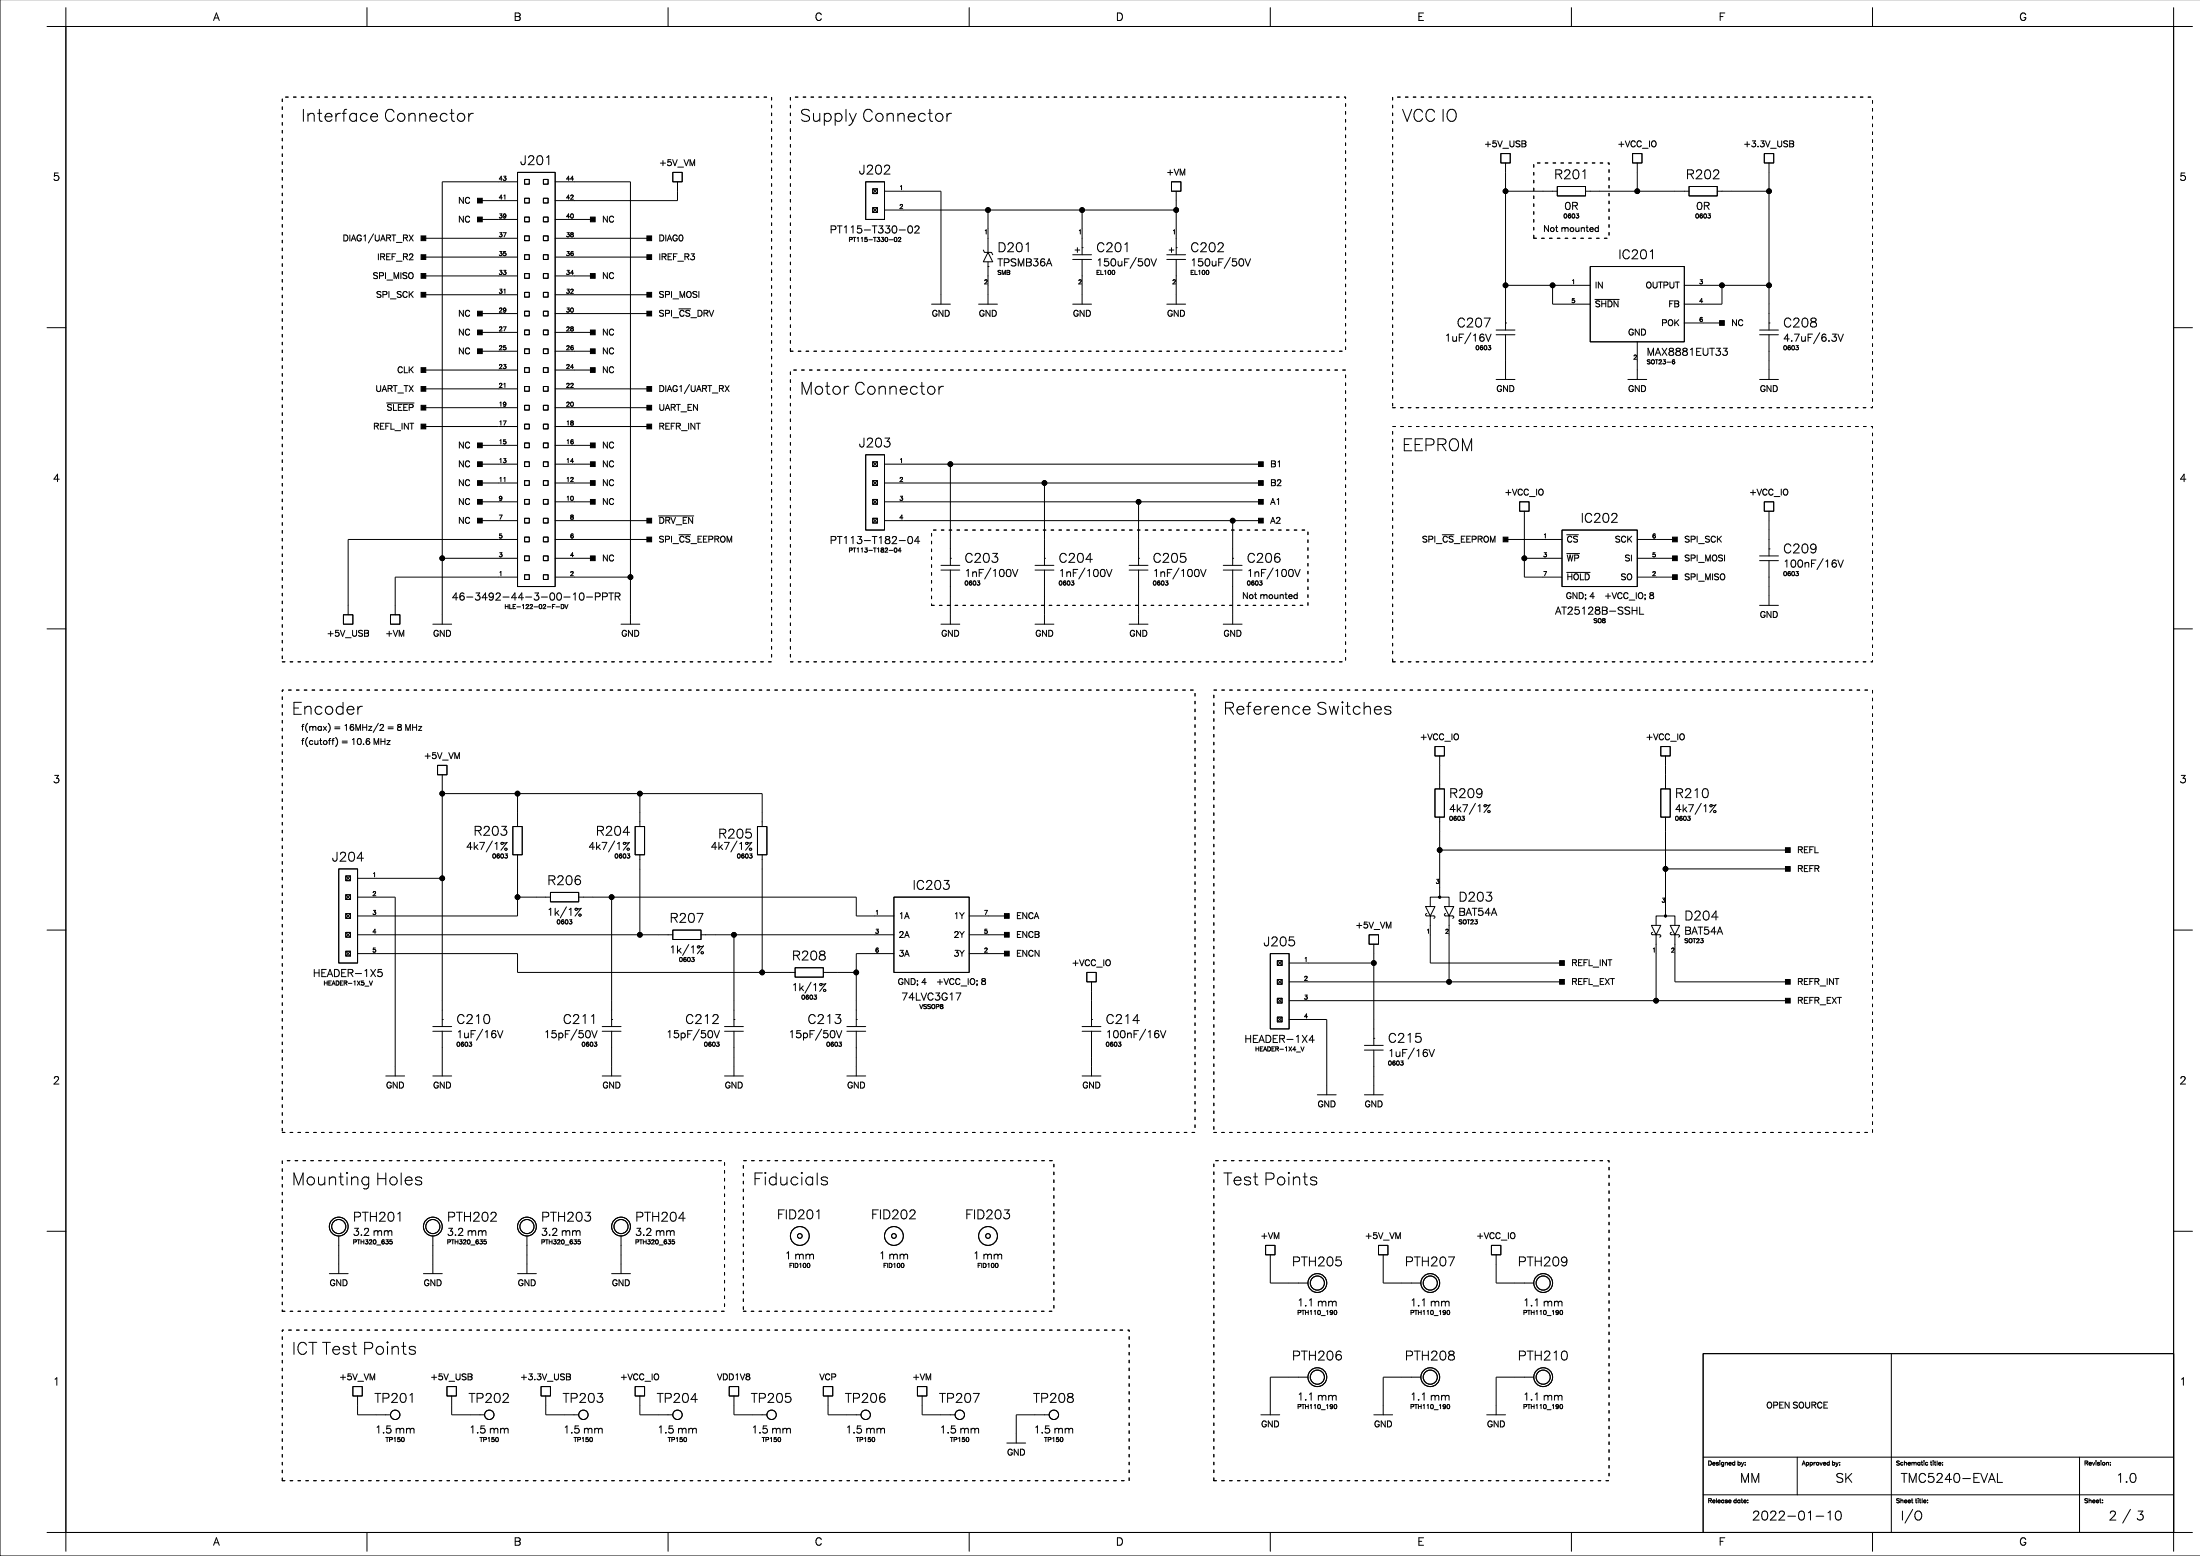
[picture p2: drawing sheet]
<svg xmlns="http://www.w3.org/2000/svg" width="594mm" height="420mm" viewBox="0 0 594 420" stroke-linecap="round" stroke-linejoin="round" font-family="sans-serif">
<g fill="none" stroke="#000" stroke-width=".27">
<path d="M0 -.1v419.9h593.8M17.8 7.1h568.8v406.4h-568.8zM17.8 2.1v5h-5.1M99 2.1v5M180.3 2.1v5M261.6 2.1v5M342.8 2.1v5M424.1 2.1v5M505.3 2.1v5M586.6 2.1v5h5.1M129.5 59.2h10.2M129.5 54.1h10.2"/>
<path d="M139.7 46.5h10.1v111.7h-10.1zM139.7 49h-20.3v119.4M141.6 58.6h1.2v1.2h-1.2zM141.6 53.5h1.2v1.3h-1.2zM141.6 48.4h1.2v1.3h-1.2zM146.7 58.6h1.2v1.2h-1.2zM146.7 53.5h1.2v1.3h-1.2zM146.7 48.4h1.2v1.3h-1.2zM149.8 49h20.3v119.4M149.8 59.2h10.2M181.6 46.5h2.5v2.5h-2.5zM182.8 49v5.1h-33"/>
<path d="M233.6 49.1h5.1v10.1h-5.1zM235.5 51h1.3v1.2h-1.3zM235.5 56h1.3v1.3h-1.3zM235.5 51l1.3 1.2M235.5 56l1.3 1.3M236.8 51l-1.3 1.2M236.8 56l-1.3 1.3M238.7 51.6h15.2v30.5M238.7 56.7h78.7M266.6 56.7v11.4l-1.2 2.5h2.5l-1.3-2.5M292 56.7v12M316.2 49.1h2.5v2.5h-2.5z"/>
<path d="M317.4 51.6v17.1M405 41.4h2.6v2.6h-2.6zM406.3 51.6h14M406.3 44v45M420.3 50.3h7.6v2.6h-7.6zM427.9 51.6h27.9M440.6 41.4h2.5v2.6h-2.5zM441.9 44v7.6M455.8 50.3h7.6v2.6h-7.6zM463.4 51.6h14M476.1 41.4h2.6v2.6h-2.6zM477.4 44v45"/>
<path d="M114.3 69.4h25.4M114.3 74.4h25.4M114.3 64.3h25.4M114.3 79.5h25.4M141.6 78.9h1.2v1.3h-1.2zM141.6 73.8h1.2v1.3h-1.2zM141.6 68.7h1.2v1.3h-1.2zM141.6 63.7h1.2v1.2h-1.2zM146.7 78.9h1.2v1.3h-1.2zM146.7 73.8h1.2v1.3h-1.2zM146.7 68.7h1.2v1.3h-1.2zM146.7 63.7h1.2v1.2h-1.2z"/>
<path d="M149.8 69.4h25.4M149.8 74.4h10.2M149.8 64.3h25.4M149.8 79.5h25.4M265.4 67.5l.3 .6h1.9l.3 .6M266.6 71.9h.1M266.6 70.6v11.5M289.5 70h5.1M289.5 68.7h5.1M290.1 67.5h1.3M290.8 66.8v1.3M292 66.8h.1"/>
<path d="M292 70v12.1M306.6 69.5l-1.6 2.9M314.9 70h5.1M314.9 68.7h5.1M315.5 67.5h1.3M316.2 66.8v1.3M317.4 66.8h.1M317.4 70v12.1M332 69.5l-1.6 2.9M406.3 77h22.9M419 77v5.1h10.2M429.2 71.9h25.4v20.3h-25.4z"/>
<path d="M454.6 77h22.8M464.7 77v5.1h-10.1M12.7 88.4h5.1M114.3 99.8h25.4M129.5 94.8h10.2M129.5 89.7h10.2M129.5 84.6h10.2M141.6 99.2h1.2v1.3h-1.2zM141.6 94.1h1.2v1.3h-1.2zM141.6 89h1.2v1.3h-1.2zM141.6 84h1.2v1.2h-1.2zM146.7 99.2h1.2v1.3h-1.2z"/>
<path d="M146.7 94.1h1.2v1.3h-1.2zM146.7 89h1.2v1.3h-1.2zM146.7 84h1.2v1.2h-1.2zM149.8 94.8h10.2M149.8 89.7h10.2M149.8 84.6h25.4M149.8 99.8h10.2M251.4 82.1h5.1M264.1 82.1h5.1M289.5 82.1h5.1M314.9 82.1h5.1M397 89.8l-1.7 2.9"/>
<path d="M403.8 90.3h5M403.8 89h5M406.3 87.1h.1M406.3 90.3v12.1M430.4 80.8h6.6M441.9 92.2v10.2M454.6 87.1h10.1M474.9 90.3h5.1M474.9 89h5.1M477.4 87.1h.1M477.4 90.3v12.1M491.1 89.8l-1.7 2.9"/>
<path d="M586.6 88.4h5.1M104.3 108.7h7.4M114.3 110h25.4M114.3 104.9h25.4M114.3 115.1h25.4M141.6 119.5h1.2v1.3h-1.2zM141.6 114.4h1.2v1.3h-1.2zM141.6 109.4h1.2v1.2h-1.2zM141.6 104.3h1.2v1.3h-1.2zM146.7 119.5h1.2v1.3h-1.2zM146.7 114.4h1.2v1.3h-1.2zM146.7 109.4h1.2v1.2h-1.2z"/>
<path d="M146.7 104.3h1.2v1.3h-1.2zM149.8 110h25.4M149.8 104.9h25.4M149.8 115.1h25.4M403.8 102.4h5M439.3 102.4h5.1M474.9 102.4h5.1M129.5 125.2h10.2M129.5 120.2h10.2M129.5 130.3h10.2M129.5 135.4h10.2M141.6 139.8h1.2v1.3h-1.2z"/>
<path d="M141.6 134.8h1.2v1.2h-1.2zM141.6 129.7h1.2v1.2h-1.2zM141.6 124.6h1.2v1.3h-1.2zM146.7 139.8h1.2v1.3h-1.2zM146.7 134.8h1.2v1.2h-1.2zM146.7 129.7h1.2v1.2h-1.2zM146.7 124.6h1.2v1.3h-1.2zM149.8 125.2h10.2M149.8 120.2h10.2M149.8 130.3h10.2M149.8 135.4h10.2M177.8 139.2h9.4"/>
<path d="M233.6 122.7h5.1v20.3h-5.1zM235.5 124.6h1.3v1.3h-1.3zM235.5 129.7h1.3v1.2h-1.3zM235.5 134.8h1.3v1.2h-1.3zM235.5 139.8h1.3v1.3h-1.3zM235.5 124.6l1.3 1.3M235.5 129.7l1.3 1.2M235.5 134.8l1.3 1.2M235.5 139.8l1.3 1.3M236.8 124.6l-1.3 1.3M236.8 129.7l-1.3 1.2M236.8 134.8l-1.3 1.2"/>
<path d="M236.8 139.8l-1.3 1.3M238.7 125.2h101.6M238.7 130.3h101.6M238.7 135.4h101.6M256.5 125.2v27.3M281.9 130.3v22.2M307.3 135.4v17.1M410.1 135.4h2.6v2.5h-2.6zM411.4 137.9v17.8h10.1M476.1 135.4h2.6v2.5h-2.6zM477.4 137.9v12.1M119.4 150.6h20.3"/>
<path d="M129.5 140.5h10.2M139.7 155.7h-33v10.2M139.7 145.5h-45.7v20.4M141.6 155.1h1.2v1.2h-1.2zM141.6 150h1.2v1.3h-1.2zM141.6 144.9h1.2v1.3h-1.2zM146.7 155.1h1.2v1.2h-1.2zM146.7 150h1.2v1.3h-1.2zM146.7 144.9h1.2v1.3h-1.2zM149.8 155.7h20.3M149.8 140.5h25.4M149.8 145.5h25.4"/>
<path d="M149.8 150.6h10.2M238.7 140.5h101.6M253.9 153.8h5.1M253.9 152.5h5.1M256.5 150.6h.1M256.5 153.8v14.6M267.4 153.3l-1.7 2.9M279.3 153.8h5.1M279.3 152.5h5.1M281.9 150.6h.1M281.9 153.8v14.6M292.8 153.3l-1.7 2.9"/>
<path d="M304.7 153.8h5.1M304.7 152.5h5.1M307.3 150.6h.1M307.3 153.8v14.6M318.2 153.3l-1.7 2.9M330.1 153.8h5.1M330.1 152.5h5.1M332.7 150.6h.1M332.7 140.5v12M332.7 153.8v14.6M343.6 153.3l-1.7 2.9M406.3 145.5h15.2"/>
<path d="M411.4 150.6h10.1M421.5 143h20.4v15.2h-20.4zM422.8 154.4h6.3M441.9 155.7h10.1M441.9 145.5h10.1M441.9 150.6h10.1M474.9 151.3h5.1M474.9 150h5.1M477.4 148.1h.1M477.4 151.3v12M492 150.7l-1.6 3M12.7 169.7h5.1"/>
<path d="M92.7 165.9h2.5v2.5h-2.5zM105.4 165.9h2.5v2.5h-2.5zM116.8 168.4h5.1M167.6 168.4h5.1M253.9 168.4h5.1M279.3 168.4h5.1M304.7 168.4h5.1M330.1 168.4h5.1M474.9 163.3h5.1M586.6 169.7h5.1M118.1 206.5h2.5v2.5h-2.5zM119.4 209v68"/>
<path d="M119.4 214.1h86.3v8.9M139.7 214.1v8.9M172.7 214.1v8.9M387.3 201.4h2.5v2.6h-2.5zM387.3 212.8h2.5v7.7h-2.5zM388.5 204v8.8M398.2 216.7l-1.7 3M448.2 201.4h2.5v2.6h-2.5zM448.2 212.8h2.5v7.7h-2.5zM449.5 204v8.8M459.1 216.7l-1.6 3M91.4 234.4h5.1v25.4h-5.1z"/>
<path d="M93.3 236.3h1.3v1.3h-1.3zM93.3 236.3l1.3 1.3M94.6 236.3l-1.3 1.3M96.5 237h22.9M132.9 226.9l-1.7 3M138.4 223h2.5v7.6h-2.5zM139.7 230.6v16.5h-43.2M165.9 226.9l-1.7 3M171.4 223h2.6v7.6h-2.6zM172.7 230.6v21.6M198.9 226.9l-1.7 3M204.4 223h2.6v7.6h-2.6z"/>
<path d="M205.7 230.6v31.8M388.5 220.5v21.5M388.5 229.3h94M449.5 220.5v26.6M449.5 234.4h33M12.7 250.9h5.1M93.3 241.4h1.3v1.3h-1.3zM93.3 246.5h1.3v1.3h-1.3zM93.3 251.6h1.3v1.2h-1.3zM93.3 256.6h1.3v1.3h-1.3zM93.3 241.4l1.3 1.3M93.3 246.5l1.3 1.3"/>
<path d="M93.3 251.6l1.3 1.2M93.3 256.6l1.3 1.3M94.6 241.4l-1.3 1.3M94.6 246.5l-1.3 1.3M94.6 251.6l-1.3 1.2M94.6 256.6l-1.3 1.3M96.5 242h10.2v48.3M96.5 252.2h85.1M96.5 257.3h43.2v5.1h74.9M139.7 242h8.9M148.6 240.8h7.6v2.5h-7.6zM152.9 244.7l-1.7 2.9"/>
<path d="M156.2 242h74.9v5.1h10.1M165.1 242v35M181.6 250.9h7.6v2.6h-7.6zM185.9 254.8l-1.7 3M189.2 252.2h52M198.1 252.2v24.8M241.2 242h20.4v20.4h-20.4zM241.2 257.3h-10.1v19.7M261.6 247.1h10.1M261.6 252.2h10.1M261.6 257.3h10.1M342.8 257.3h5.1v20.3h-5.1z"/>
<path d="M344.7 259.2h1.3v1.3h-1.3zM344.7 259.2l1.3 1.3M346 259.2l-1.3 1.3M347.9 259.8h22.9M369.5 252.2h2.5v2.5h-2.5zM370.8 254.7v27.3M385.1 246.5l-.4 .3 .2 .3 2.2 .1 .1 .4-.2 .1M386 247.1l1.3-2.5h-2.6l1.3 2.5v12.7h35.5M386 244.6v-2.6h5.1v2.6M388.5 242h.1M390.1 246.5l-.3 .3 .2 .3 2.2 .1 .1 .4-.3 .1M391.1 247.1l1.2-2.5h-2.5l1.3 2.5v17.8"/>
<path d="M446 251.6l-.3 .3 .1 .3h2.3l.1 .5-.3 .1M446.9 252.2l1.3-2.5h-2.5l1.2 2.5v17.8M446.9 249.7v-2.6h5.1v2.6M449.5 247.1h.1M451.1 251.6l-.3 .1 .1 .5h2.2l.1 .5-.2 .1M452 252.2l1.3-2.5h-2.6l1.3 2.5v12.7h30.5M586.6 250.9h5.1M116.8 278.2h5.1M116.8 277h5.1M119.4 275.1h.1M119.4 278.2v12.1M130.3 277.7l-1.7 2.9"/>
<path d="M162.5 278.2h5.1M162.5 277h5.1M165.1 275.1h.1M165.1 278.2v12.1M195.5 278.2h5.1M195.5 277h5.1M198.1 275.1h.1M198.1 278.2v12.1M214.6 261.1h7.6v2.5h-7.6zM218.9 265l-1.7 2.9M222.2 262.4h8.9M228.5 278.2h5.1"/>
<path d="M228.5 277h5.1M231.1 275.1h.1M231.1 278.2v12.1M292 278.2h5.1M292 277h5.1M293.3 262.4h2.5v2.5h-2.5zM294.6 275.1h.1M294.6 264.9v12.1M294.6 278.2v12.1M309.2 277.7l-1.7 2.9M344.7 264.3h1.3v1.2h-1.3zM344.7 269.3h1.3v1.3h-1.3z"/>
<path d="M344.7 274.4h1.3v1.3h-1.3zM344.7 264.3l1.3 1.2M344.7 269.3l1.3 1.3M344.7 274.4l1.3 1.3M346 264.3l-1.3 1.2M346 269.3l-1.3 1.3M346 274.4l-1.3 1.3M347.9 264.9h73.6M347.9 270h134.6M347.9 275.1h10.2v20.3M104.1 290.3h5.1M116.8 290.3h5.1"/>
<path d="M162.5 290.3h5.1M195.5 290.3h5.1M228.5 290.3h5.1M292 290.3h5.1M355.5 295.4h5.1M368.2 295.4h5.1M368.2 283.3h5.1M368.2 282h5.1M370.8 280.1h.1M370.8 283.3v12.1M381.7 282.8l-1.7 2.9M12.7 332.2h5.1"/>
<path d="M91.4 333.5v10.1M116.8 333.5v10.1M142.2 333.5v10.1M167.6 333.5v10.1M215.9 333.5h.1M241.2 333.5h.1M266.6 333.5h.1M341.6 336h2.5v2.5h-2.5zM342.8 338.5v7.7h10.2M372 336h2.6v2.5h-2.6zM373.3 338.5v7.7h10.2M402.5 336h2.5v2.5h-2.5z"/>
<path d="M403.8 338.5v7.7h10.1M586.6 332.2h5.1M88.9 343.6h5.1M114.3 343.6h5.1M139.7 343.6h5M165.1 343.6h5M355.5 346.2h.1M386 346.2h.1M416.5 346.2h.1M95.2 374.1h2.6v2.5h-2.6zM96.5 376.6v5.1h8.9M120.6 374.1h2.6v2.5h-2.6z"/>
<path d="M121.9 376.6v5.1h8.9M146 374.1h2.6v2.5h-2.6zM147.3 376.6v5.1h8.9M171.4 374.1h2.6v2.5h-2.6zM172.7 376.6v5.1h8.9M196.8 374.1h2.5v2.5h-2.5zM198.1 376.6v5.1h8.9M222.2 374.1h2.5v2.5h-2.5zM223.5 376.6v5.1h8.9M247.6 374.1h2.5v2.5h-2.5zM248.9 376.6v5.1h8.9M353 371.6h-10.2v10.1"/>
<path d="M355.5 371.6h.1M383.5 371.6h-10.2v10.1M386 371.6h.1M413.9 371.6h-10.1v10.1M416.5 371.6h.1M459.6 365.2h127v48.3h-127zM510.4 365.2v48.3M106.7 381.7h.1M132.1 381.7h.1M157.4 381.7h.1M182.8 381.7h.1M208.2 381.7h.1"/>
<path d="M233.6 381.7h.1M259 381.7h.1M271.7 389.3h5.1M283.1 381.7h-8.8v7.6M284.4 381.7h.1M340.3 381.7h5.1M370.8 381.7h5M401.2 381.7h5.1M459.6 393.1h127M485 393.1v10.2M561.2 393.1v20.4M12.7 413.5h5.1v5"/>
<path d="M99 413.5v5M180.3 413.5v5M261.6 413.5v5M342.8 413.5v5M424.1 413.5v5M459.6 403.3h127M505.3 413.5v5M516.2 407.2l-2.1 3.7M574.9 407.2l-2 3.7M591.7 413.5h-5.1v5"/>
<circle cx="266.6" cy="56.7" r=".63"/>
<circle cx="292" cy="56.7" r=".63"/>
<circle cx="317.4" cy="56.7" r=".63"/>
<circle cx="406.3" cy="51.6" r=".63"/>
<circle cx="441.9" cy="51.6" r=".63"/>
<circle cx="477.4" cy="51.6" r=".63"/>
<circle cx="406.3" cy="77" r=".63"/>
<circle cx="419" cy="77" r=".63"/>
<circle cx="464.7" cy="77" r=".63"/>
<circle cx="477.4" cy="77" r=".63"/>
<circle cx="256.5" cy="125.2" r=".63"/>
<circle cx="281.9" cy="130.3" r=".63"/>
<circle cx="307.3" cy="135.4" r=".63"/>
<circle cx="119.4" cy="150.6" r=".63"/>
<circle cx="170.1" cy="155.7" r=".63"/>
<circle cx="332.7" cy="140.5" r=".63"/>
<circle cx="411.4" cy="150.6" r=".63"/>
<circle cx="119.4" cy="214.1" r=".63"/>
<circle cx="139.7" cy="214.1" r=".63"/>
<circle cx="172.7" cy="214.1" r=".63"/>
<circle cx="119.4" cy="237" r=".63"/>
<circle cx="388.5" cy="229.3" r=".63"/>
<circle cx="449.5" cy="234.4" r=".63"/>
<circle cx="139.7" cy="242" r=".63"/>
<circle cx="165.1" cy="242" r=".63"/>
<circle cx="172.7" cy="252.2" r=".63"/>
<circle cx="198.1" cy="252.2" r=".63"/>
<circle cx="370.8" cy="259.8" r=".63"/>
<circle cx="388.5" cy="242" r=".25"/>
<circle cx="449.5" cy="247.1" r=".25"/>
<circle cx="205.7" cy="262.4" r=".63"/>
<circle cx="231.1" cy="262.4" r=".63"/>
<circle cx="391.1" cy="264.9" r=".63"/>
<circle cx="446.9" cy="270" r=".63"/>
<circle cx="91.4" cy="330.9" r="2.54"/>
<circle cx="91.4" cy="330.9" r="1.9"/>
<circle cx="116.8" cy="330.9" r="1.9"/>
<circle cx="116.8" cy="330.9" r="2.54"/>
<circle cx="142.2" cy="330.9" r="1.9"/>
<circle cx="142.2" cy="330.9" r="2.54"/>
<circle cx="167.6" cy="330.9" r="2.54"/>
<circle cx="167.6" cy="330.9" r="1.9"/>
<circle cx="215.9" cy="333.5" r=".63"/>
<circle cx="215.9" cy="333.5" r="2.54"/>
<circle cx="241.2" cy="333.5" r=".63"/>
<circle cx="241.2" cy="333.5" r="2.54"/>
<circle cx="266.6" cy="333.5" r=".63"/>
<circle cx="266.6" cy="333.5" r="2.54"/>
<circle cx="355.5" cy="346.2" r="1.9"/>
<circle cx="355.5" cy="346.2" r="2.54"/>
<circle cx="386" cy="346.2" r="2.54"/>
<circle cx="386" cy="346.2" r="1.9"/>
<circle cx="416.5" cy="346.2" r="2.54"/>
<circle cx="416.5" cy="346.2" r="1.9"/>
<circle cx="355.5" cy="371.6" r="1.9"/>
<circle cx="355.5" cy="371.6" r="2.54"/>
<circle cx="386" cy="371.6" r="2.54"/>
<circle cx="386" cy="371.6" r="1.9"/>
<circle cx="416.5" cy="371.6" r="2.54"/>
<circle cx="416.5" cy="371.6" r="1.9"/>
<circle cx="106.7" cy="381.7" r="1.27"/>
<circle cx="132" cy="381.7" r="1.27"/>
<circle cx="157.4" cy="381.7" r="1.27"/>
<circle cx="182.8" cy="381.7" r="1.27"/>
<circle cx="208.2" cy="381.7" r="1.27"/>
<circle cx="233.6" cy="381.7" r="1.27"/>
<circle cx="259" cy="381.7" r="1.27"/>
<circle cx="284.4" cy="381.7" r="1.27"/>
</g>
<g fill="none" stroke="#000" stroke-width=".27" stroke-dasharray=".7 1.4">
<path d="M76.2 26.2h132v152.4h-132zM213.3 26.2h149.8v68.6h-149.8zM375.8 26.2h129.5v83.8h-129.5zM413.9 44h20.3v20.3h-20.3zM213.3 99.8h149.8v78.8h-149.8zM375.8 115.1h129.5v63.5h-129.5zM251.4 143h101.6v20.3h-101.6zM76.2 186.2h246.3v119.3h-246.3zM327.6 186.2h177.7v119.3h-177.7zM76.2 313.1h119.3v40.7h-119.3zM200.6 313.1h83.8v40.7h-83.8zM327.6 313.1h106.6v86.4h-106.6z"/>
<path d="M76.2 358.9h228.5v40.6h-228.5z"/>
</g>
<g fill="#000" stroke="#000" stroke-width=".27">
<path d="M128.9 58.6h1.2v1.2h-1.2z" fill-rule="evenodd"/>
<path d="M128.9 53.5h1.2v1.3h-1.2z" fill-rule="evenodd"/>
<path d="M159.3 58.6h1.3v1.2h-1.3z" fill-rule="evenodd"/>
<path d="M113.6 68.7h1.3v1.3h-1.3z" fill-rule="evenodd"/>
<path d="M113.6 63.7h1.3v1.2h-1.3z" fill-rule="evenodd"/>
<path d="M113.6 73.8h1.3v1.3h-1.3z" fill-rule="evenodd"/>
<path d="M159.3 73.8h1.3v1.3h-1.3z" fill-rule="evenodd"/>
<path d="M174.6 68.7h1.3v1.3h-1.3z" fill-rule="evenodd"/>
<path d="M174.6 63.7h1.3v1.2h-1.3z" fill-rule="evenodd"/>
<path d="M113.6 78.9h1.3v1.3h-1.3z" fill-rule="evenodd"/>
<path d="M128.9 94.1h1.2v1.3h-1.2z" fill-rule="evenodd"/>
<path d="M128.9 89h1.2v1.3h-1.2z" fill-rule="evenodd"/>
<path d="M128.9 84h1.2v1.2h-1.2z" fill-rule="evenodd"/>
<path d="M159.3 89h1.3v1.3h-1.3z" fill-rule="evenodd"/>
<path d="M159.3 94.1h1.3v1.3h-1.3z" fill-rule="evenodd"/>
<path d="M174.6 78.9h1.3v1.3h-1.3z" fill-rule="evenodd"/>
<path d="M174.6 84h1.3v1.2h-1.3z" fill-rule="evenodd"/>
<path d="M464.1 86.5h1.2v1.3h-1.2z" fill-rule="evenodd"/>
<path d="M113.6 109.4h1.3v1.2h-1.3z" fill-rule="evenodd"/>
<path d="M113.6 104.3h1.3v1.3h-1.3z" fill-rule="evenodd"/>
<path d="M113.6 99.2h1.3v1.3h-1.3z" fill-rule="evenodd"/>
<path d="M113.6 114.4h1.3v1.3h-1.3z" fill-rule="evenodd"/>
<path d="M159.3 99.2h1.3v1.3h-1.3z" fill-rule="evenodd"/>
<path d="M174.6 104.3h1.3v1.3h-1.3z" fill-rule="evenodd"/>
<path d="M174.6 109.4h1.3v1.2h-1.3z" fill-rule="evenodd"/>
<path d="M174.6 114.4h1.3v1.3h-1.3z" fill-rule="evenodd"/>
<path d="M128.9 124.6h1.2v1.3h-1.2z" fill-rule="evenodd"/>
<path d="M128.9 119.5h1.2v1.3h-1.2z" fill-rule="evenodd"/>
<path d="M128.9 129.7h1.2v1.2h-1.2z" fill-rule="evenodd"/>
<path d="M128.9 134.8h1.2v1.2h-1.2z" fill-rule="evenodd"/>
<path d="M159.3 119.5h1.3v1.3h-1.3z" fill-rule="evenodd"/>
<path d="M159.3 124.6h1.3v1.3h-1.3z" fill-rule="evenodd"/>
<path d="M159.3 129.7h1.3v1.2h-1.3z" fill-rule="evenodd"/>
<path d="M159.3 134.8h1.3v1.2h-1.3z" fill-rule="evenodd"/>
<path d="M339.6 134.8h1.3v1.2h-1.3z" fill-rule="evenodd"/>
<path d="M339.6 129.7h1.3v1.2h-1.3z" fill-rule="evenodd"/>
<path d="M339.6 124.6h1.3v1.3h-1.3z" fill-rule="evenodd"/>
<path d="M128.9 139.8h1.2v1.3h-1.2z" fill-rule="evenodd"/>
<path d="M159.3 150h1.3v1.3h-1.3z" fill-rule="evenodd"/>
<path d="M174.6 139.8h1.3v1.3h-1.3z" fill-rule="evenodd"/>
<path d="M174.6 144.9h1.3v1.3h-1.3z" fill-rule="evenodd"/>
<path d="M339.6 139.8h1.3v1.3h-1.3z" fill-rule="evenodd"/>
<path d="M405.7 144.9h1.2v1.3h-1.2z" fill-rule="evenodd"/>
<path d="M451.4 144.9h1.3v1.3h-1.3z" fill-rule="evenodd"/>
<path d="M451.4 150h1.3v1.3h-1.3z" fill-rule="evenodd"/>
<path d="M451.4 155.1h1.3v1.2h-1.3z" fill-rule="evenodd"/>
<path d="M481.9 228.7h1.2v1.3h-1.2z" fill-rule="evenodd"/>
<path d="M481.9 233.8h1.2v1.3h-1.2z" fill-rule="evenodd"/>
<path d="M271.1 246.5h1.3v1.3h-1.3z" fill-rule="evenodd"/>
<path d="M271.1 251.6h1.3v1.2h-1.3z" fill-rule="evenodd"/>
<path d="M271.1 256.6h1.3v1.3h-1.3z" fill-rule="evenodd"/>
<path d="M420.9 259.2h1.3v1.3h-1.3z" fill-rule="evenodd"/>
<path d="M420.9 264.3h1.3v1.2h-1.3z" fill-rule="evenodd"/>
<path d="M481.9 269.3h1.2v1.3h-1.2z" fill-rule="evenodd"/>
<path d="M481.9 264.3h1.2v1.2h-1.2z" fill-rule="evenodd"/>
<circle cx="266.6" cy="56.7" r=".63"/>
<circle cx="292" cy="56.7" r=".63"/>
<circle cx="317.4" cy="56.7" r=".63"/>
<circle cx="406.3" cy="51.6" r=".63"/>
<circle cx="441.9" cy="51.6" r=".63"/>
<circle cx="477.4" cy="51.6" r=".63"/>
<circle cx="406.3" cy="77" r=".63"/>
<circle cx="419" cy="77" r=".63"/>
<circle cx="464.7" cy="77" r=".63"/>
<circle cx="477.4" cy="77" r=".63"/>
<circle cx="256.5" cy="125.2" r=".63"/>
<circle cx="281.9" cy="130.3" r=".63"/>
<circle cx="307.3" cy="135.4" r=".63"/>
<circle cx="119.4" cy="150.6" r=".63"/>
<circle cx="170.1" cy="155.7" r=".63"/>
<circle cx="332.7" cy="140.5" r=".63"/>
<circle cx="411.4" cy="150.6" r=".63"/>
<circle cx="119.4" cy="214.1" r=".63"/>
<circle cx="139.7" cy="214.1" r=".63"/>
<circle cx="172.7" cy="214.1" r=".63"/>
<circle cx="119.4" cy="237" r=".63"/>
<circle cx="388.5" cy="229.3" r=".63"/>
<circle cx="449.5" cy="234.4" r=".63"/>
<circle cx="139.7" cy="242" r=".63"/>
<circle cx="165.1" cy="242" r=".63"/>
<circle cx="172.7" cy="252.2" r=".63"/>
<circle cx="198.1" cy="252.2" r=".63"/>
<circle cx="370.8" cy="259.8" r=".63"/>
<circle cx="388.5" cy="242" r=".25"/>
<circle cx="449.5" cy="247.1" r=".25"/>
<circle cx="205.7" cy="262.4" r=".63"/>
<circle cx="231.1" cy="262.4" r=".63"/>
<circle cx="391.1" cy="264.9" r=".63"/>
<circle cx="446.9" cy="270" r=".63"/>
</g>
<g font-size="4.9">
<text x="81.3" y="31.8">I</text>
<text x="82.5" y="31.8">nterfa</text>
<text x="96.8" y="31.8">ce Connector</text>
<text x="215.9" y="31.8">Su</text>
<text x="221.9" y="31.8">ppl</text>
<text x="228.9" y="31.8">yConnector</text>
<text x="378.4" y="31.8">VCC I</text>
<text x="390.1" y="31.8">O</text>
<text x="215.9" y="105.5">Motor Connector</text>
<text x="378.4" y="120.7">EEPROM</text>
<text x="78.7" y="191.8">Encod</text>
<text x="93.2" y="191.8">er</text>
<text x="330.1" y="191.8">Reference Swi</text>
<text x="362.9" y="191.8">tches</text>
<text x="78.7" y="318.8">Mou</text>
<text x="88.3" y="318.8">nti</text>
<text x="94.3" y="318.8">ng</text>
<text x="101.3" y="318.8">H</text>
<text x="104.7" y="318.8">ol</text>
<text x="108.9" y="318.8">es</text>
<text x="203.2" y="318.8">Fi</text>
<text x="207.2" y="318.8">d</text>
<text x="210.1" y="318.8">u</text>
<text x="213" y="318.8">ci</text>
<text x="217" y="318.8">a</text>
<text x="219.9" y="318.8">l</text>
<text x="221.2" y="318.8">s</text>
<text x="330.1" y="318.8">TestPoi</text>
<text x="348.4" y="318.8">nts</text>
<text x="78.7" y="364.5">I</text>
<text x="80" y="364.5">CTTestPoi</text>
<text x="105.2" y="364.5">nts</text>
</g>
<g font-size="3.5">
<text x="140.4" y="43.8">J201</text>
<text x="231.8" y="46.3">J202</text>
<text x="419.4" y="47.6">R201</text>
<text x="455" y="47.6">R202</text>
<text x="269.2" y="67.3">D201</text>
<text x="295.8" y="67.3">C201</text>
<text x="321.2" y="67.3">C202</text>
<text x="436.7" y="69.2">I</text>
<text x="437.6" y="69.2">C201</text>
<text x="393.1" y="87.6">C207</text>
<text x="481.2" y="87.6">C208</text>
<text x="231.8" y="120">J203</text>
<text x="426.6" y="140.3">I</text>
<text x="427.5" y="140.3">C202</text>
<text x="481.2" y="148.5">C209</text>
<text x="260.3" y="151.1">C203</text>
<text x="285.7" y="151.1">C204</text>
<text x="311.1" y="151.1">C205</text>
<text x="336.5" y="151.1">C206</text>
<text x="391.1" y="214.6">R209</text>
<text x="452" y="214.6">R21</text>
<text x="459.1" y="214.6">0</text>
<text x="127.8" y="224.7">R203</text>
<text x="160.8" y="224.7">R204</text>
<text x="193.8" y="225.5">R205</text>
<text x="89.6" y="231.7">J204</text>
<text x="147.7" y="238">R206</text>
<text x="246.3" y="239.3">I</text>
<text x="247.2" y="239.3">C203</text>
<text x="393.6" y="242.5">D203</text>
<text x="180.7" y="248.2">R207</text>
<text x="454.6" y="247.6">D204</text>
<text x="341" y="254.5">J205</text>
<text x="213.7" y="258.4">R208</text>
<text x="123.2" y="275.5">C21</text>
<text x="130.2" y="275.5">0</text>
<text x="151.9" y="275.5">C21</text>
<text x="158.9" y="275.5">1</text>
<text x="184.9" y="275.5">C21</text>
<text x="192" y="275.5">2</text>
<text x="217.9" y="275.5">C21</text>
<text x="225" y="275.5">3</text>
<text x="298.4" y="275.5">C21</text>
<text x="305.4" y="275.5">4</text>
<text x="374.6" y="280.6">C21</text>
<text x="381.6" y="280.6">5</text>
<text x="95.2" y="328.8">PTH</text>
<text x="102" y="328.8">201</text>
<text x="120.6" y="328.8">PTH</text>
<text x="127.4" y="328.8">202</text>
<text x="146" y="328.8">PTH</text>
<text x="152.8" y="328.8">203</text>
<text x="171.4" y="328.8">PTH</text>
<text x="178.2" y="328.8">204</text>
<text x="209.7" y="328.2">FI</text>
<text x="212.7" y="328.2">D201</text>
<text x="235.1" y="328.2">FI</text>
<text x="238.1" y="328.2">D202</text>
<text x="260.5" y="328.2">FI</text>
<text x="263.5" y="328.2">D203</text>
<text x="348.7" y="340.9">PTH</text>
<text x="355.5" y="340.9">205</text>
<text x="379.1" y="340.9">PTH</text>
<text x="385.9" y="340.9">207</text>
<text x="409.6" y="340.9">PTH</text>
<text x="416.4" y="340.9">209</text>
<text x="348.7" y="366.3">PTH</text>
<text x="355.5" y="366.3">206</text>
<text x="379.1" y="366.3">PTH</text>
<text x="385.9" y="366.3">208</text>
<text x="409.6" y="366.3">PTH</text>
<text x="416.4" y="366.3">21</text>
<text x="421" y="366.3">0</text>
<text x="101.1" y="377.7">TP201</text>
<text x="126.5" y="377.7">TP202</text>
<text x="151.8" y="377.7">TP203</text>
<text x="177.2" y="377.7">TP204</text>
<text x="202.6" y="377.7">TP205</text>
<text x="228" y="377.7">TP206</text>
<text x="253.4" y="377.7">TP207</text>
<text x="278.8" y="377.7">TP208</text>
<text x="469.6" y="399.3">MM</text>
<text x="495.4" y="399.3">SK</text>
<text x="513" y="399.3">TMC524</text>
<text x="526.9" y="399.3">0-EVAL</text>
<text x="571" y="399.3">1</text>
<text x="573.3" y="399.3">.0</text>
<text x="472.8" y="409.5">2022-01</text>
<text x="489.6" y="409.5">-1</text>
<text x="495" y="409.5">0</text>
<text x="513" y="409.5">I</text>
<text x="513.9" y="409.5">/O</text>
<text x="569.1" y="409.5">2 / 3</text>
</g>
<g font-size="2.8">
<text x="57.5" y="5">A</text>
<text x="138.7" y="5">B</text>
<text x="219.9" y="5">C</text>
<text x="301.2" y="5">D</text>
<text x="382.5" y="5">E</text>
<text x="463.8" y="5">F</text>
<text x="545" y="5">G</text>
<text x="14.3" y="48.2">5</text>
<text x="588.2" y="48.2">5</text>
<text x="422.2" y="56">0R</text>
<text x="457.7" y="56">0R</text>
<text x="223.9" y="62.3">PT115-T330-02</text>
<text x="269.2" y="71.2">TPSMB36A</text>
<text x="295.8" y="71.2">150uF/50V</text>
<text x="321.2" y="71.2">150uF/50V</text>
<text x="389.8" y="91.5">1uF/16V</text>
<text x="444.4" y="95.3">MAX8881EUT33</text>
<text x="481.2" y="91.5">4.7uF/6.3V</text>
<text x="14.3" y="129.4">4</text>
<text x="588.2" y="129.4">4</text>
<text x="223.9" y="146.1">PT113-T182-04</text>
<text x="260.3" y="155">1nF/100V</text>
<text x="285.7" y="155">1nF/100V</text>
<text x="311.1" y="155">1nF/100V</text>
<text x="336.5" y="155">1nF/100V</text>
<text x="481.2" y="152.5">100nF/16V</text>
<text x="121.9" y="161.4">46-3492-44-3-00-10-PPTR</text>
<text x="419.7" y="165.2">AT25128B-SSHL</text>
<text x="14.3" y="210.7">3</text>
<text x="588.2" y="210.7">3</text>
<text x="391.1" y="218.5">4k7/1%</text>
<text x="452" y="218.5">4k7/1%</text>
<text x="125.8" y="228.7">4k7/1%</text>
<text x="158.8" y="228.7">4k7/1%</text>
<text x="191.8" y="228.7">4k7/1%</text>
<text x="147.6" y="246.4">1k/1%</text>
<text x="393.6" y="246.4">BAT54A</text>
<text x="454.6" y="251.5">BAT54A</text>
<text x="180.6" y="256.6">1k/1%</text>
<text x="84.4" y="262.9">HEADER-1X5</text>
<text x="213.6" y="266.7">1k/1%</text>
<text x="243.2" y="269.3">74LVC3G17</text>
<text x="123.2" y="279.4">1uF/16V</text>
<text x="146.8" y="279.4">15pF/50V</text>
<text x="179.8" y="279.4">15pF/50V</text>
<text x="212.8" y="279.4">15pF/50V</text>
<text x="298.4" y="279.4">100nF/16V</text>
<text x="335.9" y="280.7">HEADER-1X4</text>
<text x="374.6" y="284.5">1uF/16V</text>
<text x="14.3" y="291.9">2</text>
<text x="588.2" y="291.9">2</text>
<text x="95.2" y="332.8">3.2 mm</text>
<text x="120.6" y="332.8">3.2 mm</text>
<text x="146" y="332.8">3.2 mm</text>
<text x="171.4" y="332.8">3.2 mm</text>
<text x="211.8" y="339.1">1 mm</text>
<text x="237.2" y="339.1">1 mm</text>
<text x="262.6" y="339.1">1 mm</text>
<text x="350.1" y="351.8">1.1 mm</text>
<text x="380.5" y="351.8">1.1 mm</text>
<text x="411" y="351.8">1.1 mm</text>
<text x="14.3" y="373.2">1</text>
<text x="350.1" y="377.2">1.1 mm</text>
<text x="380.5" y="377.2">1.1 mm</text>
<text x="411" y="377.2">1.1 mm</text>
<text x="588.2" y="373.2">1</text>
<text x="101.2" y="386.1">1.5 mm</text>
<text x="126.6" y="386.1">1.5 mm</text>
<text x="152" y="386.1">1.5 mm</text>
<text x="177.4" y="386.1">1.5 mm</text>
<text x="202.8" y="386.1">1.5 mm</text>
<text x="228.2" y="386.1">1.5 mm</text>
<text x="253.6" y="386.1">1.5 mm</text>
<text x="279" y="386.1">1.5 mm</text>
<text x="57.5" y="416.4">A</text>
<text x="138.7" y="416.4">B</text>
<text x="219.9" y="416.4">C</text>
<text x="301.2" y="416.4">D</text>
<text x="382.5" y="416.4">E</text>
<text x="463.8" y="416.4">F</text>
<text x="545" y="416.4">G</text>
</g>
<g font-size="2.5">
<text x="400.6" y="39.1">+5V_USB</text>
<text x="436.5" y="39.1">+VCC_IO</text>
<text x="470.5" y="39.1">+3.3V_USB</text>
<text x="177.9" y="44.2">+5V_VM</text>
<text x="314.8" y="46.7">+VM</text>
<text x="123.7" y="59.4">NC</text>
<text x="123.7" y="54.3">NC</text>
<text x="162.5" y="59.4">NC</text>
<text x="92.5" y="64.5">DIAG1/UART_RX</text>
<text x="177.8" y="64.5">DIAG0</text>
<text x="416.5" y="61.9">Notmounted</text>
<text x="101.8" y="69.6">IREF_R2</text>
<text x="177.8" y="69.6">IREF_R3</text>
<text x="100.6" y="74.6">SPI_MISO</text>
<text x="162.5" y="74.6">NC</text>
<text x="430.4" y="77.2">IN</text>
<text x="444.1" y="77.2">OUTPUT</text>
<text x="101.5" y="79.7">SPI_SCK</text>
<text x="177.8" y="79.7">SPI_MOSI</text>
<text x="430.4" y="82.3">SHDN</text>
<text x="450.3" y="82.3">FB</text>
<text x="123.7" y="89.9">NC</text>
<text x="123.7" y="84.8">NC</text>
<text x="162.5" y="89.9">NC</text>
<text x="177.8" y="84.8">SPI_CS_DRV</text>
<text x="251.5" y="84.8">GND</text>
<text x="264.2" y="84.8">GND</text>
<text x="289.6" y="84.8">GND</text>
<text x="315" y="84.8">GND</text>
<text x="439.4" y="89.9">GND</text>
<text x="448.4" y="87.3">POK</text>
<text x="467.3" y="87.3">NC</text>
<text x="123.7" y="95">NC</text>
<text x="162.5" y="95">NC</text>
<text x="107.2" y="100">CLK</text>
<text x="162.5" y="100">NC</text>
<text x="101.3" y="105.1">UART_TX</text>
<text x="177.8" y="105.1">DIAG1/UART_RX</text>
<text x="403.8" y="105.1">GND</text>
<text x="439.4" y="105.1">GND</text>
<text x="474.9" y="105.1">GND</text>
<text x="104.3" y="110.2">SLEEP</text>
<text x="177.8" y="110.2">UART_EN</text>
<text x="100.7" y="115.3">REFL_INT</text>
<text x="177.8" y="115.3">REFR_INT</text>
<text x="123.7" y="125.4">NC</text>
<text x="123.7" y="120.3">NC</text>
<text x="162.5" y="120.3">NC</text>
<text x="162.5" y="125.4">NC</text>
<text x="342.8" y="125.4">B1</text>
<text x="123.7" y="130.5">NC</text>
<text x="162.5" y="130.5">NC</text>
<text x="342.8" y="130.5">B2</text>
<text x="123.7" y="135.6">NC</text>
<text x="162.5" y="135.6">NC</text>
<text x="342.8" y="135.6">A1</text>
<text x="406.1" y="133">+VCC_IO</text>
<text x="472.1" y="133">+VCC_IO</text>
<text x="123.7" y="140.7">NC</text>
<text x="177.8" y="140.7">DRV_EN</text>
<text x="342.8" y="140.7">A2</text>
<text x="177.8" y="145.7">SPI_CS_EEPROM</text>
<text x="383.8" y="145.7">SPI_CS_EEPROM</text>
<text x="422.8" y="145.7">CS</text>
<text x="435.8" y="145.7">SCK</text>
<text x="454.6" y="145.7">SPI_SCK</text>
<text x="162.5" y="150.8">NC</text>
<text x="422.8" y="150.8">WP</text>
<text x="422.8" y="155.9">HOLD</text>
<text x="437.4" y="155.9">SO</text>
<text x="438.4" y="150.8">SI</text>
<text x="454.6" y="150.8">SPI_MOSI</text>
<text x="454.6" y="155.9">SPI_MISO</text>
<text x="335.2" y="161">Notmounted</text>
<text x="422.6" y="161">GND; 4</text>
<text x="433" y="161">+VCC_IO; 8</text>
<text x="474.9" y="166.1">GND</text>
<text x="88.2" y="171.1">+5V_USB</text>
<text x="104" y="171.1">+VM</text>
<text x="116.9" y="171.1">GND</text>
<text x="167.7" y="171.1">GND</text>
<text x="254" y="171.1">GND</text>
<text x="279.4" y="171.1">GND</text>
<text x="304.8" y="171.1">GND</text>
<text x="330.2" y="171.1">GND</text>
<text x="81.3" y="196.5">f(max) = 16MHz/2 = 8 MHz</text>
<text x="81.3" y="200.3">f(cutoff) = 10.6 MHz</text>
<text x="383.2" y="199.1">+VCC_IO</text>
<text x="444.2" y="199.1">+VCC_IO</text>
<text x="114.4" y="204.1">+5V_VM</text>
<text x="485" y="229.5">REFL</text>
<text x="485" y="234.6">REFR</text>
<text x="242.5" y="247.3">1A</text>
<text x="257.4" y="247.3">1Y</text>
<text x="274.3" y="247.3">ENCA</text>
<text x="365.8" y="249.9">+5V_VM</text>
<text x="242.5" y="252.4">2A</text>
<text x="242.5" y="257.5">3A</text>
<text x="257.4" y="252.4">2Y</text>
<text x="257.4" y="257.5">3Y</text>
<text x="274.3" y="252.4">ENCB</text>
<text x="274.3" y="257.5">ENCN</text>
<text x="289.3" y="260">+VCC_IO</text>
<text x="424.1" y="260">REFL_INT</text>
<text x="242.3" y="265.1">GND; 4</text>
<text x="252.7" y="265.1">+VCC_IO; 8</text>
<text x="424.1" y="265.1">REFL_EXT</text>
<text x="485" y="265.1">REFR_INT</text>
<text x="485" y="270.2">REFR_EXT</text>
<text x="104.2" y="293">GND</text>
<text x="116.9" y="293">GND</text>
<text x="162.6" y="293">GND</text>
<text x="195.6" y="293">GND</text>
<text x="228.6" y="293">GND</text>
<text x="292.1" y="293">GND</text>
<text x="355.6" y="298.1">GND</text>
<text x="368.3" y="298.1">GND</text>
<text x="340.2" y="333.7">+VM</text>
<text x="368.4" y="333.7">+5V_VM</text>
<text x="398.5" y="333.7">+VCC_IO</text>
<text x="89" y="346.4">GND</text>
<text x="114.4" y="346.4">GND</text>
<text x="139.7" y="346.4">GND</text>
<text x="165.1" y="346.4">GND</text>
<text x="91.6" y="371.7">+5V_VM</text>
<text x="116.2" y="371.7">+5V_USB</text>
<text x="140.4" y="371.7">+3.3V_USB</text>
<text x="167.4" y="371.7">+VCC_IO</text>
<text x="193.5" y="371.7">VDD1V8</text>
<text x="221.2" y="371.7">VCP</text>
<text x="246.2" y="371.7">+VM</text>
<text x="476.7" y="379.4">OPEN SOURCE</text>
<text x="340.4" y="384.4">GND</text>
<text x="370.8" y="384.4">GND</text>
<text x="401.3" y="384.4">GND</text>
<text x="271.8" y="392.1">GND</text>
</g>
<g font-size="1.8">
<text x="134.6" y="48.2">43</text>
<text x="134.6" y="53.3">41</text>
<text x="152.8" y="48.2">44</text>
<text x="152.8" y="53.3">42</text>
<text x="242.7" y="50.8">1</text>
<text x="134.6" y="58.4">39</text>
<text x="152.8" y="58.4">40</text>
<text x="242.7" y="55.8">2</text>
<text x="421.9" y="58.4">0603</text>
<text x="457.5" y="58.4">0603</text>
<text x="134.6" y="63.5">37</text>
<text x="152.8" y="63.5">38</text>
<text x="229" y="64.7">PT115-T330-02</text>
<text x="265.6" y="62.7">1</text>
<text x="291" y="62.7">1</text>
<text x="316.4" y="62.7">1</text>
<text x="134.6" y="68.5">35</text>
<text x="152.8" y="68.5">36</text>
<text x="134.6" y="73.6">33</text>
<text x="152.8" y="73.6">34</text>
<text x="265.6" y="76.2">2</text>
<text x="269.2" y="73.6">SMB</text>
<text x="291" y="76.2">2</text>
<text x="295.8" y="73.6">EL100</text>
<text x="316.4" y="76.2">2</text>
<text x="321.2" y="73.6">EL100</text>
<text x="424.1" y="76.2">1</text>
<text x="458.6" y="76.2">3</text>
<text x="134.6" y="78.7">31</text>
<text x="134.6" y="83.8">29</text>
<text x="152.8" y="78.7">32</text>
<text x="152.8" y="83.8">30</text>
<text x="424.1" y="81.2">5</text>
<text x="458.6" y="81.2">4</text>
<text x="134.6" y="88.9">27</text>
<text x="152.8" y="88.9">28</text>
<text x="458.6" y="86.3">6</text>
<text x="134.6" y="93.9">25</text>
<text x="152.8" y="93.9">26</text>
<text x="398.2" y="93.9">0603</text>
<text x="481.2" y="93.9">0603</text>
<text x="134.6" y="99">23</text>
<text x="152.8" y="99">24</text>
<text x="440.8" y="96.5">2</text>
<text x="444.4" y="97.7">SOT23-6</text>
<text x="134.6" y="104.1">21</text>
<text x="152.8" y="104.1">22</text>
<text x="134.6" y="109.2">19</text>
<text x="152.8" y="109.2">20</text>
<text x="134.6" y="114.3">17</text>
<text x="134.6" y="119.3">15</text>
<text x="152.8" y="114.3">18</text>
<text x="152.8" y="119.3">16</text>
<text x="134.6" y="124.4">13</text>
<text x="152.8" y="124.4">14</text>
<text x="242.7" y="124.4">1</text>
<text x="134.6" y="129.5">11</text>
<text x="152.8" y="129.5">12</text>
<text x="242.7" y="129.5">2</text>
<text x="134.6" y="134.6">9</text>
<text x="152.8" y="134.6">10</text>
<text x="242.7" y="134.6">3</text>
<text x="134.6" y="139.6">7</text>
<text x="153.8" y="139.6">8</text>
<text x="242.7" y="139.6">4</text>
<text x="134.6" y="144.7">5</text>
<text x="134.6" y="149.8">3</text>
<text x="153.8" y="144.7">6</text>
<text x="153.8" y="149.8">4</text>
<text x="229" y="148.5">PT113-T182-04</text>
<text x="416.5" y="149.8">3</text>
<text x="416.5" y="144.7">1</text>
<text x="445.9" y="149.8">5</text>
<text x="445.9" y="144.7">6</text>
<text x="134.6" y="154.9">1</text>
<text x="153.8" y="154.9">2</text>
<text x="416.5" y="154.9">7</text>
<text x="445.9" y="154.9">2</text>
<text x="481.2" y="154.9">0603</text>
<text x="260.3" y="157.4">0603</text>
<text x="285.7" y="157.4">0603</text>
<text x="311.1" y="157.4">0603</text>
<text x="336.5" y="157.4">0603</text>
<text x="136.2" y="163.8">HLE-122-02-F-DV</text>
<text x="430" y="167.6">SO8</text>
<text x="391.1" y="220.9">0603</text>
<text x="452" y="220.9">0603</text>
<text x="132.8" y="231.1">0603</text>
<text x="165.8" y="231.1">0603</text>
<text x="198.8" y="231.1">0603</text>
<text x="100.5" y="236.1">1</text>
<text x="387.5" y="237.9">3</text>
<text x="100.5" y="241.2">2</text>
<text x="448.4" y="243">3</text>
<text x="100.5" y="251.4">4</text>
<text x="100.5" y="246.3">3</text>
<text x="150.2" y="248.8">0603</text>
<text x="236.2" y="251.4">3</text>
<text x="236.2" y="246.3">1</text>
<text x="265.6" y="246.3">7</text>
<text x="265.6" y="251.4">5</text>
<text x="384.9" y="251.4">1</text>
<text x="390" y="251.4">2</text>
<text x="393.6" y="248.8">SOT23</text>
<text x="100.5" y="256.5">5</text>
<text x="236.2" y="256.5">6</text>
<text x="265.6" y="256.5">2</text>
<text x="445.9" y="256.5">1</text>
<text x="450.9" y="256.5">2</text>
<text x="454.6" y="253.9">SOT23</text>
<text x="183.2" y="259">0603</text>
<text x="351.9" y="259">1</text>
<text x="87.3" y="265.4">HEADER-1X5_V</text>
<text x="216.2" y="269.2">0603</text>
<text x="351.9" y="269.2">3</text>
<text x="351.9" y="264.1">2</text>
<text x="248.1" y="271.7">VSSOP8</text>
<text x="351.9" y="274.2">4</text>
<text x="123.2" y="281.9">0603</text>
<text x="156.9" y="281.9">0603</text>
<text x="190" y="281.9">0603</text>
<text x="223" y="281.9">0603</text>
<text x="298.4" y="281.9">0603</text>
<text x="338.7" y="283.1">HEADER-1X4_V</text>
<text x="374.6" y="286.9">0603</text>
<text x="95.2" y="335.2">PTH320_635</text>
<text x="120.6" y="335.2">PTH320_635</text>
<text x="146" y="335.2">PTH320_635</text>
<text x="171.4" y="335.2">PTH320_635</text>
<text x="213" y="341.5">FID100</text>
<text x="238.4" y="341.5">FID100</text>
<text x="263.8" y="341.5">FID100</text>
<text x="350.1" y="354.2">PTH110_190</text>
<text x="380.6" y="354.2">PTH110_190</text>
<text x="411.1" y="354.2">PTH110_190</text>
<text x="350.1" y="379.6">PTH110_190</text>
<text x="380.6" y="379.6">PTH110_190</text>
<text x="411.1" y="379.6">PTH110_190</text>
<text x="104" y="388.5">TP150</text>
<text x="129.4" y="388.5">TP150</text>
<text x="154.8" y="388.5">TP150</text>
<text x="180.2" y="388.5">TP150</text>
<text x="205.6" y="388.5">TP150</text>
<text x="231" y="388.5">TP150</text>
<text x="256.4" y="388.5">TP150</text>
<text x="281.8" y="388.5">TP150</text>
<text x="460.9" y="394.9">Designed by:</text>
<text x="486.3" y="394.9">Approved by:</text>
<text x="511.7" y="394.9">Schematic title:</text>
<text x="562.5" y="394.9">Revision:</text>
<text x="460.9" y="405">Release date:</text>
<text x="511.7" y="405">Sheettitle:</text>
<text x="562.5" y="405">Sheet:</text>
</g>
</svg>
